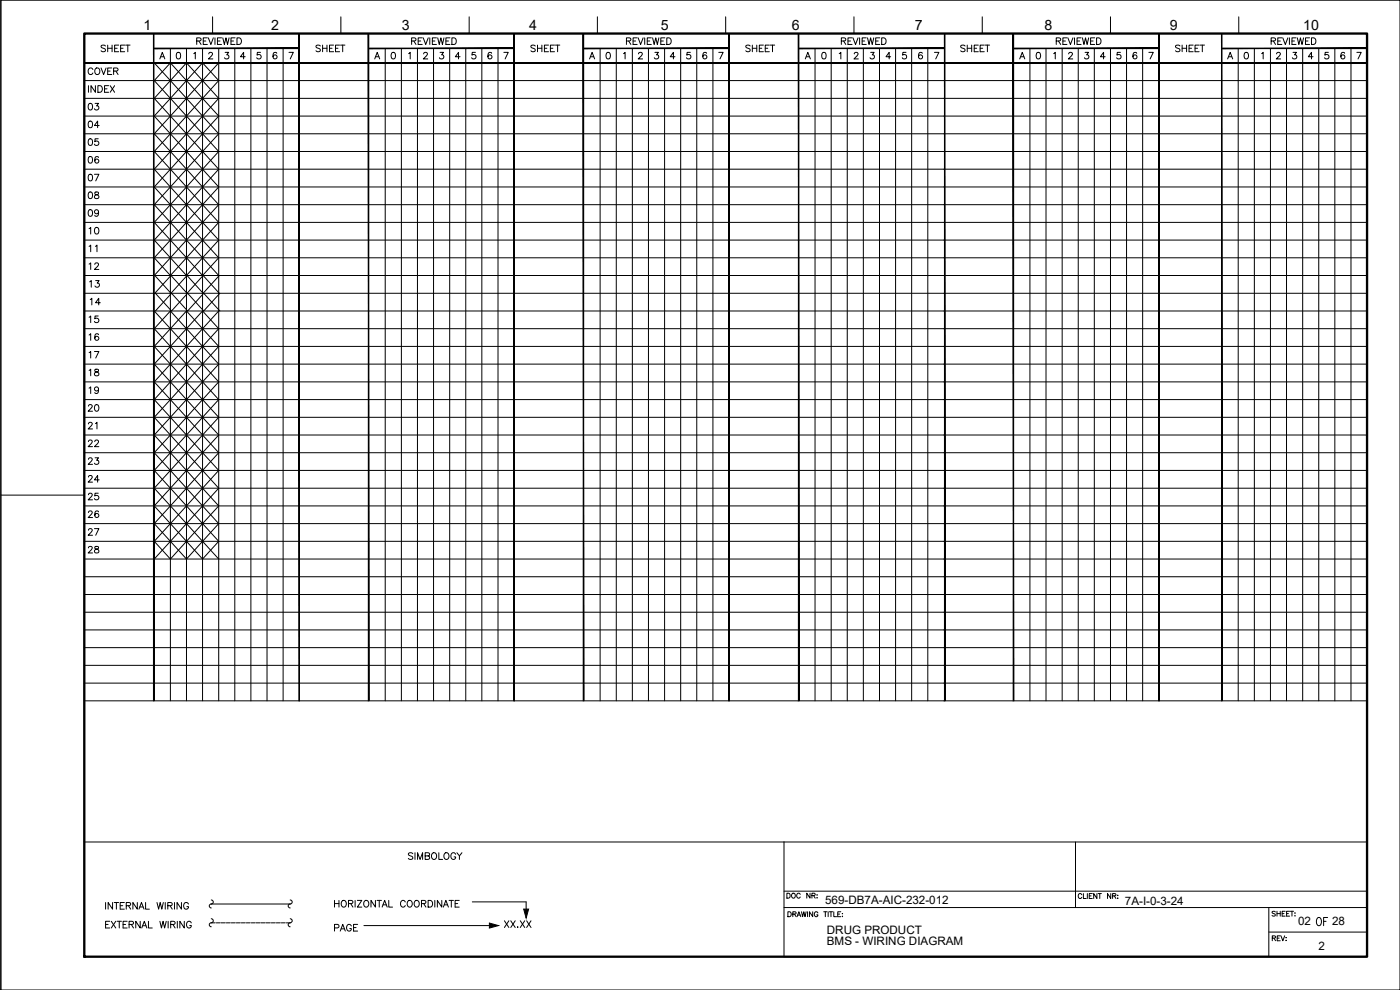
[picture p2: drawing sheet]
<svg xmlns="http://www.w3.org/2000/svg" width="420mm" height="297mm" viewBox="0 0 420 297" stroke-linecap="round" stroke-linejoin="round" font-family="sans-serif">
<!-- layer: G-TTLB-TTLB -->
<path d="M25.3 10.1h385v276.9h-385z" fill="none" stroke="#000" stroke-width=".7"/>
<!-- layer: G-TTLB-OTLN -->
<path d="M.3 .1v296.9" fill="none" stroke="#000" stroke-width=".3"/>
<!-- layer: G-TTLB-INDX -->
<path d="M63.8 5v5.1M102.3 5v5.1M140.8 5v5.1M179.3 5v5.1M217.8 5v5.1M256.3 5v5.1M294.8 5v5.1M333.3 5v5.1M371.8 5v5.1M.3 148.6h25" fill="none" stroke="#000" stroke-width=".3"/>
<!-- layer: LGSP IA4$0$LG_PLOT -->
<path d="M322.8 252.6v19.7M235.3 267.4h175M235.3 272.3h175M380.8 279.7h29.5M380.8 272.3v14.7M235.3 287h175" fill="none" stroke="#000" stroke-width=".3"/>
<!-- layer: LG_PLOT -->
<g fill="none" stroke="#000" stroke-width=".3">
<path d="M410.3 252.6h-175v34.4M236.5 273.6h.5a.8 .8 0 0 1 .5 .7 .8 .8 0 0 1-.5 .7h-.5zM237.9 274.3l.9-.1 .1-.4-.3-.2h-.7v1.4M238.4 274.3l.5 .7M239.2 275l.6-1.4 .5 1.4M239.4 274.6h.7M240.5 273.6l.4 1.4 .3-1.4 .4 1.4 .3-1.4M242.4 273.6v1.4M243.9 273.6v1.4l-1-1.4v1.4M245.4 273.9a.54 .54 0 0 0-.6-.3 .54 .54 0 0 0-.4 .5 .6 .6 0 0 0 .2 .8 .6 .6 0 0 0 .8-.2v-.2h-.3M247.2 273.6h1M247.7 273.6v1.4"/>
<path d="M248.5 273.6v1.4M248.9 273.6h1M249.4 273.6v1.4M250.2 273.6v1.4h.9M251.4 274.3h.6M252.3 273.6h-.9v1.4h.9M252.8 274.9h.1M252.8 274.1h.1M324.7 268.5a.54 .54 0 0 0-.7-.4 .54 .54 0 0 0-.4 .6 .61 .61 0 0 0 .2 .7 .61 .61 0 0 0 .8 0l.1-.2M325.1 268.1v1.5h.9M326.3 268.1v1.5M326.9 268.8h.5"/>
<path d="M327.8 268.1h-.9v1.5h.9M329.2 268.1v1.5l-1-1.5v1.5M329.6 268.1h.9M330.1 268.1v1.5M333.4 268.1v1.5l-1-1.5v1.5M333.9 268.8l.9-.1v-.4l-.9-.2v1.5M334.4 268.8l.5 .8M335.4 269.4h.1M335.4 268.6h.1M382.7 273.6l-.3-.2-.6 .2v.3l.9 .4-.1 .5-.8-.1M383.2 273.4v1.5M383.2 274.1h1"/>
<path d="M384.2 273.4v1.5M384.8 274.1h.5M385.7 273.4h-.9v1.5h.9M386.1 274.1h.6M387 273.4h-.9v1.5h.9M387.2 273.4h1M387.7 273.4v1.5M388.6 273.9h.1M388.6 274.8h.1M381.8 281.5l.9-.1 .1-.3-.3-.3h-.7v1.5M382.3 281.5l.5 .8M383.3 281.5h.6"/>
<path d="M384.2 280.8h-.9v1.5h.9M384.4 280.8l.6 1.5 .6-1.5M386 281.3h.1M386 282.1h.1"/>
</g>
<!-- layer: TEXTO-01 -->
<g fill="#000" stroke="#000" stroke-width=".3">
<path d="M25.3 18.8h64.5zM25.3 19l64.5-.2z"/>
<path d="M32.1 18.8h57.7zM32.1 19l57.7-.2z"/>
<path d="M46.3 14.6l43.5-.2zM46.3 14.4h43.5z"/>
<path d="M89.8 18.8h64.5zM89.8 19l64.5-.2z"/>
<path d="M96.6 18.8h186.7zM96.6 19l186.7-.2z"/>
<path d="M110.8 14.6l43.5-.2zM110.8 14.4h43.5z"/>
<path d="M175.3 14.6l43.5-.2zM175.3 14.4h43.5z"/>
<path d="M239.8 14.6l43.5-.2zM239.8 14.4h43.5z"/>
<path d="M283.3 18.8h64.5zM283.3 19l64.5-.2z"/>
<path d="M290.1 18.8h57.7zM290.1 19l57.7-.2z"/>
<path d="M304.3 14.6l43.5-.2zM304.3 14.4h43.5z"/>
<path d="M347.8 18.8h62.5zM347.8 19l62.5-.2z"/>
<path d="M354.6 18.8h55.7zM354.6 19l55.7-.2z"/>
<path d="M366.8 14.6l43.5-.2zM366.8 14.4h43.5z"/>
<path d="M46.1 10.2l.1 200.1zM46.1 10.2l.1 200.1z"/>
<path d="M89.7 10.2l.2 200.1zM89.7 10.2l.2 200.1z"/>
<path d="M110.5 10.2l.2 200.1zM110.5 10.2l.2 200.1z"/>
<path d="M154.2 10.2l.2 200.1zM154.2 10.2l.2 200.1z"/>
<path d="M175 10.2l.2 200.1zM175 10.2l.2 200.1z"/>
<path d="M218.7 10.2l.1 200.1zM218.7 10.2l.1 200.1z"/>
<path d="M239.6 10.2l.2 200.1zM239.6 10.2l.2 200.1z"/>
<path d="M283.4 10.2l.2 200.1zM283.4 10.2l.2 200.1z"/>
<path d="M304.1 10.2l.1 200.1zM304.1 10.2l.1 200.1z"/>
<path d="M347.8 10.2l.1 200.1zM347.8 10.2l.1 200.1z"/>
<path d="M366.6 10.2l.1 200.1zM366.6 10.2l.1 200.1z"/>
</g>
<g fill="none" stroke="#000" stroke-width=".3">
<path d="M51.1 14.5v195.8M56 14.5v195.8M60.8 14.5v195.8M65.6 14.5v195.8M70.5 14.5v195.8M75.3 14.5v195.8M80.1 14.5v195.8M85 14.5v195.8M115.6 14.5v195.8M120.5 14.5v195.8M125.3 14.5v195.8M130.1 14.5v195.8"/>
<path d="M135 14.5v195.8M139.8 14.5v195.8M144.6 14.5v195.8M149.5 14.5v195.8M180.1 14.5v195.8M185 14.5v195.8M189.8 14.5v195.8M194.6 14.5v195.8M199.5 14.5v195.8M204.3 14.5v195.8M209.1 14.5v195.8M214 14.5v195.8"/>
<path d="M244.6 14.5v195.8M249.4 14.5v195.8M254.3 14.5v195.8M259.1 14.5v195.8M263.9 14.5v195.8M268.8 14.5v195.8M273.6 14.5v195.8M278.4 14.5v195.8M309.1 14.5v195.8M313.9 14.5v195.8M318.8 14.5v195.8M323.6 14.5v195.8"/>
<path d="M328.4 14.5v195.8M333.3 14.5v195.8M338.1 14.5v195.8M342.9 14.5v195.8M371.6 14.5v195.8M376.4 14.5v195.8M381.3 14.5v195.8M386.1 14.5v195.8M390.9 14.5v195.8M395.8 14.5v195.8M400.6 14.5v195.8M405.4 14.5v195.8"/>
<path d="M25.3 34.8h385M25.3 29.5h385M25.3 24.2h385M25.3 56.1h385M25.3 50.8h385M25.3 40.1h385M25.3 45.5h385M25.3 77.4h385M25.3 72h385M25.3 66.7h385M25.3 61.4h385M25.3 98.6h385"/>
<path d="M25.3 93.3h385M25.3 88h385M25.3 82.7h385M25.3 119.9h385M25.3 114.6h385M25.3 109.2h385M25.3 103.9h385M25.3 135.8h385M25.3 130.5h385M25.3 125.2h385M25.3 157.1h385M25.3 151.8h385"/>
<path d="M25.3 146.5h385M25.3 141.1h385M25.3 178.4h385M25.3 173h385M25.3 167.7h385M25.3 162.4h385M25.3 199.6h385M25.3 194.3h385M25.3 189h385M25.3 183.7h385M25.3 210.3h385M25.3 205h385"/>
</g>
<!-- layer: CBATEXTO 02 -->
<g fill="none" stroke="#000" stroke-width=".3">
<path d="M46.3 18.9l4.8 5.3-4.8 5.3 4.8 5.3-4.8 5.3 4.8 5.4-4.8 5.3 4.8 5.3M48 17.7l.7-2 .8 2M48.2 17h1M51.1 18.9l4.9 5.3-4.9 5.3 4.9 5.3-4.9 5.3 4.9 5.4-4.9 5.3-4.8-5.3 4.8-5.4-4.8-5.3 4.8-5.3-4.8-5.3zM53.2 15.8l.4-.1a1.13 1.13 0 0 1 0 2h-.2a1.28 1.28 0 0 1-.2-1.9zM56 18.9l4.8 5.3-4.8 5.3 4.8 5.3-4.8 5.3 4.8 5.4-4.8 5.3 4.8 5.3-4.8 5.3 4.8 5.3-4.8 5.3 4.8 5.4-4.8 5.3-4.9-5.3 4.9-5.4-4.9-5.3 4.9-5.3-4.9-5.3 4.9-5.3-4.9-5.3 4.9-5.4-4.9-5.3 4.9-5.3-4.9-5.3zM58.1 16.1l.5-.4v2M60.8 18.9l4.8 5.3-4.8 5.3 4.8 5.3-4.8 5.3 4.8 5.4-4.8 5.3 4.8 5.3-4.8 5.3 4.8 5.3-4.8 5.3 4.8 5.4-4.8 5.3-4.8-5.3 4.8-5.4-4.8-5.3 4.8-5.3-4.8-5.3 4.8-5.3-4.8-5.3 4.8-5.4-4.8-5.3 4.8-5.3-4.8-5.3zM62.7 16.2l.3-.5 .6 .1 .2 .3-.3 .6-1 1h1.4M65.6 18.9l-4.8 5.3 4.8 5.3-4.8 5.3 4.8 5.3-4.8 5.4 4.8 5.3-4.8 5.3 4.8 5.3-4.8 5.3 4.8 5.3-4.8 5.4 4.8 5.3M67.6 15.7h1l-.5 .8a.66 .66 0 0 1 .5 1 .66 .66 0 0 1-1.2-.2M73.6 17h-1.4l.9-1.3v2"/>
<path d="M78.2 15.7h-1v.9a.7 .7 0 0 1 1 0 .7 .7 0 0 1-.1 1 .7 .7 0 0 1-1.1-.3M83.1 16l-.4-.3a1.04 1.04 0 0 0-.8 1 1.04 1.04 0 0 0 .7 1 .61 .61 0 0 0 .6-.6 .61 .61 0 0 0-.6-.6 .61 .61 0 0 0-.7 .5M86.7 15.7h1.3l-.9 2M112.5 17.7l.7-2 .8 2M112.7 17h1M117.7 15.8a.64 .64 0 0 1 .9 .3l.1 .5a.9 .9 0 0 1-.6 1.1h-.2a1.24 1.24 0 0 1-.2-1.9zM122.6 16.1l.5-.4v2M127.1 16.2l.4-.5 .6 .1 .2 .3-.3 .6-1 1h1.4M132.1 15.7h1l-.6 .8a.66 .66 0 0 1 .5 1 .66 .66 0 0 1-1.1-.2M138.1 17h-1.4l.9-1.3v2M142.7 15.7h-1l-.1 .9a.7 .7 0 0 1 1.1 0 .7 .7 0 0 1-.1 1 .7 .7 0 0 1-1.1-.3M147.6 16l-.1-.2a.66 .66 0 0 0-1 .3v1.3a.62 .62 0 0 0 1 .1 .62 .62 0 0 0-.2-1 .62 .62 0 0 0-.9 .5"/>
<path d="M151.2 15.7h1.3l-.9 2M176.9 17.7l.8-2 .8 2M177.2 17h1M182.2 15.8a.64 .64 0 0 1 .9 .3l.1 .5a.9 .9 0 0 1-.6 1.1h-.2a1.24 1.24 0 0 1-.2-1.9zM187.1 16.1l.5-.4v2M191.6 16.2l.4-.5 .6 .1 .2 .3-.3 .6-1 1h1.3M196.6 15.7h1l-.6 .8a.66 .66 0 0 1 .5 1 .66 .66 0 0 1-1.1-.2M202.6 17h-1.5l1-1.3v2M207.2 15.7h-1l-.1 .9a.7 .7 0 0 1 1.1-.1 .7 .7 0 0 1-.1 1.1 .7 .7 0 0 1-1.1-.3M212 16v-.2a.66 .66 0 0 0-1 .3v1.3a.62 .62 0 0 0 1 .1 .62 .62 0 0 0-.2-1 .62 .62 0 0 0-.9 .5M215.7 15.7h1.3l-.9 2M241.7 17.7l.7-2 .8 2"/>
<path d="M242 17h.9M246.9 15.8a.66 .66 0 0 1 .9 .3l.1 .5a.87 .87 0 0 1-.5 1.1h-.2a1.27 1.27 0 0 1-.3-1.9zM251.9 16.1l.4-.4v2M256.4 16.2l.4-.5 .5 .1 .2 .3-.3 .6-.9 1h1.3M261.3 15.7h1l-.5 .8a.66 .66 0 0 1 .5 1 .66 .66 0 0 1-1.2-.2M267.3 17h-1.4l.9-1.3v2M271.9 15.7h-.9l-.1 .9a.7 .7 0 0 1 1-.1 .7 .7 0 0 1-.1 1.1 .7 .7 0 0 1-1-.3M276.8 16l-.1-.2a.64 .64 0 0 0-.9 .3 .94 .94 0 0 0-.3 1 .94 .94 0 0 0 .8 .6 .62 .62 0 0 0 .6-.6 .62 .62 0 0 0-.6-.6 .62 .62 0 0 0-.6 .5M280.4 15.7h1.4l-1 2M306 17.7l.8-2 .8 2M306.3 17h1M311.2 15.8a.66 .66 0 0 1 1 .3l.1 .5a.9 .9 0 0 1-.6 1.1h-.2a1.27 1.27 0 0 1-.3-1.9z"/>
<path d="M316.2 16.1l.5-.4v2M320.7 16.2l.4-.5 .6 .1 .2 .3-.3 .6-1 1h1.3M325.6 15.7h1.1l-.6 .8a.66 .66 0 0 1 .5 1 .66 .66 0 0 1-1.1-.2M331.7 17h-1.5l1-1.3v2M336.3 15.7h-1l-.1 .9a.7 .7 0 0 1 1.1-.1 .7 .7 0 0 1-.1 1.1 .7 .7 0 0 1-1.1-.3M341.1 16l-.1-.2a.64 .64 0 0 0-.9 .3 .94 .94 0 0 0-.2 1 .94 .94 0 0 0 .8 .6 .62 .62 0 0 0 .5-.7 .62 .62 0 0 0-.6-.5 .62 .62 0 0 0-.6 .5M344.8 15.7h1.3l-.9 2M368.4 17.7l.8-2 .8 2M368.7 17h1M373.7 15.8a.64 .64 0 0 1 .9 .3l.1 .5a.9 .9 0 0 1-.6 1.1h-.2a1.24 1.24 0 0 1-.2-1.9zM378.6 16.1l.5-.4v2M383.1 16.2l.4-.5 .6 .1 .2 .3-.3 .6-1 1h1.3"/>
<path d="M388 15.7h1.1l-.6 .8a.66 .66 0 0 1 .5 1 .66 .66 0 0 1-1.1-.2M394.1 17h-1.5l1-1.3v2M398.7 15.7h-1l-.1 .9a.7 .7 0 0 1 1.1-.1 .7 .7 0 0 1-.1 1.1 .7 .7 0 0 1-1.1-.3M403.5 16v-.2a.66 .66 0 0 0-1 .3 .94 .94 0 0 0-.2 1 .94 .94 0 0 0 .8 .6 .62 .62 0 0 0 .5-.7 .62 .62 0 0 0-.6-.5 .62 .62 0 0 0-.6 .5M407.2 15.7h1.3l-.9 2M51.1 56.1l-4.8 5.3 4.8 5.3-4.8 5.3 4.8 5.4-4.8 5.3M51.1 50.8l4.9 5.3-4.9 5.3M51.1 50.8l-4.8 5.3 4.8 5.3M51.1 61.4l4.9 5.3-4.9 5.3 4.9 5.4-4.9 5.3-4.8-5.3 4.8-5.4-4.8-5.3zM46.3 93.3l4.8 5.3M46.5 88l4.8-5.3 4.8 5.3 4.9-5.3 4.8 5.3M46.5 82.7l4.8 5.3 4.8-5.3 4.9 5.3 4.8-5.3"/>
<path d="M46.6 93.3l4.9-5.3 4.8 5.3 4.8-5.3 4.9 5.3M46.6 88l4.9 5.3 4.8-5.3 4.8 5.3 4.9-5.3M51.1 93.3l4.9 5.3-4.9 5.3-4.8-5.3zM51.1 98.6l4.9 5.3-4.9 5.3M51.1 98.6l4.9-5.3 4.8 5.3-4.8 5.3 4.8 5.3-4.8 5.4 4.8 5.3-4.8 5.3 4.8 5.3-4.8 5.3 4.8 5.3-4.8 5.4 4.8 5.3-4.8 5.3 4.8 5.3-4.8 5.3-9.7-10.6 4.8-5.3M51.1 98.6l-4.8 5.3 4.8 5.3M60.8 93.3l4.8 5.3-4.8 5.3 4.8 5.3-4.8 5.4 4.8 5.3-4.8 5.3 4.8 5.3-4.8 5.3 4.8 5.3-4.8 5.4 4.8 5.3-4.8 5.3 4.8 5.3-4.8 5.3-4.8-5.3 4.8-5.3-4.8-5.3 4.8-5.3-4.8-5.4 4.8-5.3-4.8-5.3 4.8-5.3-4.8-5.3 4.8-5.3-4.8-5.4 4.8-5.3-4.8-5.3zM65.6 93.3l-4.8 5.3 4.8 5.3-4.8 5.3 4.8 5.4-4.8 5.3 4.8 5.3-4.8 5.3 4.8 5.3-4.8 5.3 4.8 5.4-4.8 5.3 4.8 5.3-4.8 5.3 4.8 5.3M51.1 103.9l4.9 5.3-4.9 5.4M51.1 109.2l4.9 5.4-4.9 5.3M51.1 114.6l4.9 5.3-4.9 5.3M51.1 119.9l4.9 5.3-4.9 5.3"/>
<path d="M51.1 103.9l-4.8 5.3 4.8 5.4M51.1 109.2l-4.8 5.4 4.8 5.3M51.1 114.6l-4.8 5.3 4.8 5.3M51.1 119.9l-4.8 5.3 4.8 5.3M51.1 125.2l4.9 5.3-4.9 5.3M51.1 130.5l4.9 5.3-4.9 5.3M51.1 135.8l4.9 5.3-4.9 5.4M51.1 125.2l-4.8 5.3 4.8 5.3M51.1 130.5l-4.8 5.3 4.8 5.3M51.1 135.8l-4.8 5.3 4.8 5.4M51.1 141.1l4.9 5.4-4.9 5.3M51.1 146.5l4.9 5.3-4.9 5.3"/>
<path d="M51.1 151.8l4.9 5.3-9.7 10.6M51.1 157.1l4.9 5.3-4.9 5.3-4.8-5.3zM51.1 141.1l-4.8 5.4 4.8 5.3M51.1 146.5l-4.8 5.3 4.8 5.3"/>
</g>
<!-- layer: I_TABS -->
<g fill="none" stroke="#000" stroke-width=".3">
<path d="M63.4 270a.6 .6 0 0 1 .6 .6 .6 .6 0 0 1-.6 .6M63.4 271.2a.6 .6 0 0 0-.6 .6 .6 .6 0 0 0 .6 .6M63.4 275.7a.6 .6 0 0 1 .6 .6 .6 .6 0 0 1-.6 .6M63.4 276.9a.6 .6 0 0 0-.6 .6 .6 .6 0 0 0 .6 .6M63.4 271.2h23.7M63.4 276.9h1.2M64.9 276.9h1.2M66.4 276.9h1.2M67.9 276.9h1.2M69.4 276.9h1.2M70.9 276.9h1.2M72.4 276.9h1.2"/>
<path d="M73.9 276.9h1.2M75.4 276.9h1.2M76.9 276.9h1.2M78.4 276.9h1.2M79.9 276.9h1.2M81.4 276.9h1.2M82.9 276.9h1.2M84.4 276.9h1.2M85.9 276.9h1.2M87.1 270a.6 .6 0 0 1 .6 .6 .6 .6 0 0 1-.6 .6M87.1 271.2a.6 .6 0 0 0-.6 .6 .6 .6 0 0 0 .6 .6M87.1 275.7a.6 .6 0 0 1 .6 .6 .6 .6 0 0 1-.6 .6"/>
<path d="M87.1 276.9a.6 .6 0 0 0-.6 .6 .6 .6 0 0 0 .6 .6M109.2 277.7h37.7M141.7 270.6h16.2v2.2"/>
</g>
<!-- layer: CBATEXTO 03 -->
<g fill="none" stroke="#000" stroke-width=".3">
<path d="M31.7 270.8v2M31.7 277.4h.7M32.9 276.4h-1.2v2h1.2M33.4 276.4l1.3 2M33.8 270.8v2l-1.4-2v2M34.3 270.8h1.3M34.7 276.4l-1.3 2M34.9 270.8v2M35.1 276.4h1.3M35.8 276.4v2M36.1 271.7h.7M36.9 277.4h.8"/>
<path d="M37.3 270.8h-1.2v2h1.2M37.9 271.7l1.1-.1 .2-.4-.5-.4h-.8v2M38.2 276.4h-1.3v2h1.3M38.5 271.7l.7 1.1M38.7 277.4l1.2-.1 .1-.7-1.3-.2v2M39.4 277.4l.7 1M41.2 270.8v2l-1.3-2v2M41.7 272.8l.8-2 .7 2M42 272.1h.9M42.1 276.4v2l-1.4-2v2M42.5 278.4l.8-2 .8 2M42.8 277.8h1"/>
<path d="M43.7 270.8v2h1.1M44.6 276.4v2h1.1M47.1 270.8l.5 2 .5-2 .5 2 .4-2M48 276.4l.5 2 .4-2 .5 2 .5-2M49.6 270.8v2M50.4 271.7l1.1-.1 .1-.6-1.2-.2v2M50.5 276.4v2M51 271.7l.7 1.1M51.2 277.4l1.2-.1 .2-.5-.5-.4h-.9v2M51.9 277.4l.7 1M52.4 270.8v2M53.2 276.4v2"/>
<path d="M54.5 270.8v2l-1.4-2v2M55.3 276.4v2l-1.3-2v2M56.6 271.3a.74 .74 0 0 0-.9-.5 .74 .74 0 0 0-.6 .8 .83 .83 0 0 0 .3 1 .83 .83 0 0 0 1.1-.1l.1-.5h-.5M57.4 276.9a.73 .73 0 0 0-.8-.5 .73 .73 0 0 0-.6 .8v.5a.71 .71 0 0 0 .7 .7 .71 .71 0 0 0 .7-.7h-.5M100.4 270.2v2M100.4 271.1h1.3M101.7 270.2v2M102.6 270.5l.2-.2a.93 .93 0 0 1 1.2 .9 .93 .93 0 0 1-1.2 .9l-.4-.7zM104.6 271.1l1.1-.1 .2-.5-.5-.3h-.8v2M105.2 271.1l.7 1.1M106.6 270.2v2M107.3 270.2h1.3l-1.3 2h1.3"/>
<path d="M109.3 270.5l.2-.2a.93 .93 0 0 1 1.2 .9 .93 .93 0 0 1-1.2 .9l-.3-.7zM112.7 270.2v2l-1.4-2v2M113.2 270.2h1.3M113.8 270.2v2M114.7 272.2l.7-2 .8 2M115 271.5h.9M116.7 270.2v2h1.1M121.6 270.6a.73 .73 0 0 0-.8-.4 .73 .73 0 0 0-.6 .7v.5a.73 .73 0 0 0 .6 .8 .73 .73 0 0 0 .8-.5M122.4 270.5l.2-.2a.93 .93 0 0 1 1.2 .9 .93 .93 0 0 1-1.2 .9l-.4-.7zM124.5 270.5l.2-.2a.93 .93 0 0 1 1.1 .9 .93 .93 0 0 1-1.1 .9l-.4-.7zM126.5 271.1l1.1-.1 .2-.5-.5-.3h-.8v2M127.1 271.1l.7 1.1"/>
<path d="M128.5 270.2h.7a1.08 1.08 0 0 1 .6 1 1.08 1.08 0 0 1-.6 1h-.7zM130.5 270.2v2M132.6 270.2v2l-1.3-2v2M133.1 272.2l.7-2 .8 2M133.4 271.5h.9M134.8 270.2h1.3M135.4 270.2v2M136.6 271.1h.8M137.8 270.2h-1.2v2h1.2"/>
</g>
<!-- layer: I_TABS -->
<path d="M146.9 277l2.7 .7-2.7 .8zM157.2 272.8h1.4l-.7 2.7z" fill="#000" stroke="#000" stroke-width=".3"/>
<!-- layer: -REVISAO -->
<path d="M25.3 252.6h210" fill="none" stroke="#000" stroke-width=".3"/>
<!-- layer: 0 -->
<path d="M.2 .1h420v296.9h-420z" fill="none" stroke="#000" stroke-width=".3"/>
<text font-size="5.7" x="394.1" y="279">OF</text>
<g font-size="5.3">
<text x="25.4" y="23.6">COVER</text>
<text x="25.8" y="28.9">INDEX</text>
<text x="25.4" y="34.2">03</text>
<text x="25.4" y="39.5">04</text>
<text x="25.8" y="71.6">10</text>
<text x="25.8" y="76.9">11</text>
<text x="25.8" y="82.2">12</text>
<text x="26.1" y="87.5">13</text>
<text x="26.1" y="92.8">14</text>
<text x="25.8" y="98.1">15</text>
<text x="25.8" y="103.4">16</text>
<text x="25.8" y="108.7">17</text>
<text x="25.8" y="113.9">18</text>
<text x="25.4" y="146">24</text>
<text x="25.4" y="151.3">25</text>
<text x="25.4" y="156.6">26</text>
<text x="25.4" y="161.9">27</text>
<text x="25.4" y="167.2">28</text>
</g>
<g font-size="4.9">
<text x="29.3" y="16.6">SHEET</text>
<text x="58.2" y="14.5">REVIEWED</text>
<text x="93.8" y="16.6">SHEET</text>
<text x="122.8" y="14.5">REVIEWED</text>
<text x="158.4" y="16.6">SHEET</text>
<text x="187" y="14.5">REVIEWED</text>
<text x="223" y="16.6">SHEET</text>
<text x="251.5" y="14.5">REVIEWED</text>
<text x="287.5" y="16.6">SHEET</text>
<text x="316.1" y="14.5">REVIEWED</text>
<text x="352.1" y="16.6">SHEET</text>
<text x="380.6" y="14.5">REVIEWED</text>
<text x="25.4" y="44.8">05</text>
<text x="25.4" y="50.1">06</text>
<text x="25.4" y="55.4">07</text>
<text x="25.4" y="60.7">08</text>
<text x="25.4" y="66">09</text>
<text x="25.8" y="119.2">19</text>
<text x="25.4" y="124.5">20</text>
<text x="25.4" y="129.8">21</text>
<text x="25.4" y="135.1">22</text>
<text x="25.4" y="140.4">23</text>
<text x="121.7" y="258.9">SIMBOLOGY</text>
<text x="99.5" y="280.5">PAGE</text>
<text x="150.6" y="279.4">XX.XX</text>
</g>
<text font-size="4.4" x="235.3" y="270.6">DOC NR:</text>
<g font-size="4.3">
<text x="43.1" y="9">1</text>
<text x="81.4" y="9">2</text>
<text x="120.6" y="9">3</text>
<text x="158.8" y="9">4</text>
<text x="198.3" y="9">5</text>
<text x="237.6" y="9">6</text>
<text x="274.5" y="9">7</text>
<text x="313.4" y="9">8</text>
<text x="351" y="9">9</text>
<text x="391.1" y="9">10</text>
</g>
<g font-size="3.5">
<text x="247.6" y="271.3">569-DB7A-AIC-232-012</text>
<text x="337.6" y="271.4">7A-I-0-3-24</text>
<text x="248.2" y="280.1">DRUG PRODUCT</text>
<text x="389.6" y="277.7">02</text>
<text x="399.8" y="277.7">28</text>
<text x="248.2" y="283.7">BMS - WIRING DIAGRAM</text>
<text x="395.7" y="285">2</text>
</g>
</svg>
